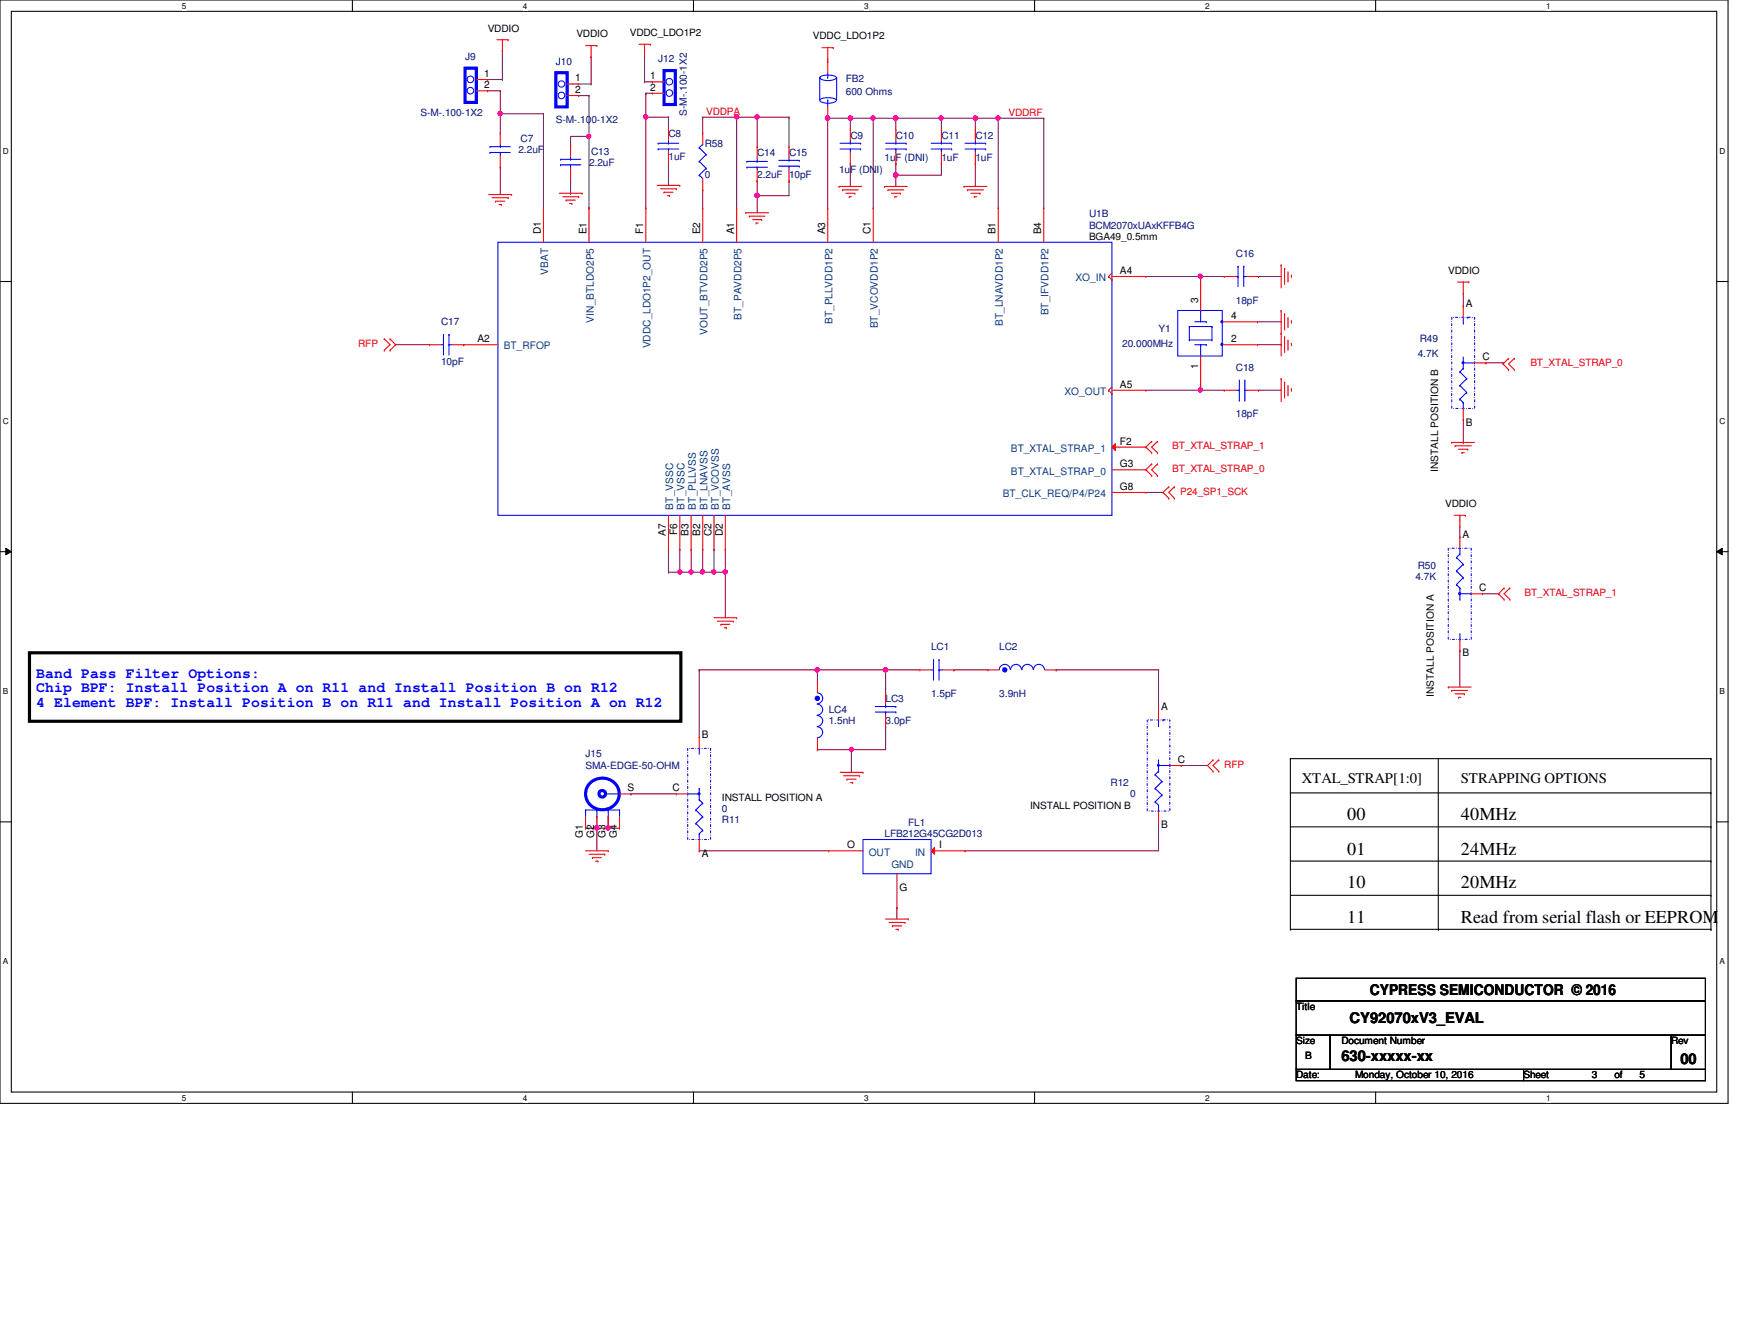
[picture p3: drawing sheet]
<svg xmlns="http://www.w3.org/2000/svg" width="279mm" height="216mm" viewBox="0 0 279 216" stroke-linecap="round" stroke-linejoin="round" font-family="sans-serif">
<path d="M0 0h278v177.4h-278zM1.8 1.8h274.3v173.8h-274.3z" fill="none" stroke="#000" stroke-width=".17"/>
<g fill="#fff">
<path d="M29.3 .2h.7v1.5h-.7z"/>
<path d="M29.3 175.8h.7v1.4h-.7z"/>
</g>
<path d="M56.7 0v1.8M56.7 175.6v1.8" fill="none" stroke="#000" stroke-width=".17"/>
<g fill="#fff">
<path d="M84.1 .2h.7v1.5h-.7z"/>
<path d="M84.1 175.8h.7v1.4h-.7z"/>
</g>
<path d="M111.5 0v1.8M111.5 175.6v1.8" fill="none" stroke="#000" stroke-width=".17"/>
<g fill="#fff">
<path d="M139 .2h.7v1.5h-.7z"/>
<path d="M139 175.8h.7v1.4h-.7z"/>
</g>
<path d="M166.4 0v1.8M166.4 175.6v1.8" fill="none" stroke="#000" stroke-width=".17"/>
<g fill="#fff">
<path d="M193.8 .2h.8v1.5h-.8z"/>
<path d="M193.8 175.8h.8v1.4h-.8z"/>
</g>
<path d="M221.3 0v1.8M221.3 175.6v1.8" fill="none" stroke="#000" stroke-width=".17"/>
<g fill="#fff">
<path d="M248.7 .2h.7v1.5h-.7z"/>
<path d="M248.7 175.8h.7v1.4h-.7z"/>
<path d="M.5 23.5h.9v1.5h-.9z"/>
<path d="M276.6 23.5h.9v1.5h-.9z"/>
<path d="M.5 67h.9v1.5h-.9z"/>
<path d="M276.6 67h.9v1.5h-.9z"/>
</g>
<path d="M0 45.3h1.8M276.1 45.3h1.9" fill="none" stroke="#000" stroke-width=".17"/>
<g fill="#fff">
<path d="M.5 110.4h.8v1.5h-.8z"/>
<path d="M276.6 110.4h.9v1.5h-.9z"/>
</g>
<path d="M0 88.7h1.8M276.1 88.7h1.9" fill="none" stroke="#000" stroke-width=".17"/>
<path d="M.9 88.1l.9 .6-.9 .5zM276.1 88.7l.9-.6v1.1z" fill="#000"/>
<path d="M.9 88.1l.9 .6-.9 .5zM276.1 88.7l.9-.6v1.1z" fill="none" stroke="#000" stroke-width=".16"/>
<g fill="#fff">
<path d="M.5 153.8h.8v1.5h-.8z"/>
<path d="M276.6 153.8h.8v1.5h-.8z"/>
</g>
<g fill="none" stroke="#000" stroke-width=".17">
<path d="M0 132.1h1.8M207.6 122h.1M207.6 127.5h67.6M207.6 132.9h67.6M207.6 138.4h67.6M207.6 122v27.4M207.6 122h67.6M231.4 122v27.4M275.2 127.5h.1M275.2 132.9h.1M275.2 138.4h.1M275.2 122h.1"/>
<path d="M275.2 122v27.4M276.1 132.1h1.9M207.6 149.4h.1M207.6 143.9h67.6M207.6 149.4h67.6M231.4 149.4h.1M275.2 143.9h.1M275.2 149.4h.1"/>
</g>
<path d="M4.7 104.9h104.8v11.1h-104.8z" fill="none" stroke="#000" stroke-width=".51"/>
<path d="M63.6 55.4h.1M63.6 55.4h5.5M184.3 44.4h8.8M193.1 44.4h.1M202.3 51.7h3.8M202.3 55.4h3.8M202.4 44.4h.1M202.4 44.4h3.7M206.1 51.7h.1M206.1 55.4h.1M202.4 62.7h.1M202.4 62.7h3.7" fill="none" stroke="#800040" stroke-width=".17"/>
<circle cx="193.1" cy="44.4" r=".34" fill="#f0f"/>
<circle cx="193.1" cy="44.4" r=".34" fill="none" stroke="#f0f" stroke-width=".17"/>
<path d="M184.3 62.7h8.8M193.1 62.7h.1" fill="none" stroke="#800040" stroke-width=".17"/>
<circle cx="193.1" cy="62.7" r=".34" fill="#f0f"/>
<circle cx="193.1" cy="62.7" r=".34" fill="none" stroke="#f0f" stroke-width=".17"/>
<path d="M109.3 92h.1M109.3 92h3.7M111.2 92h.1M114.9 88.3h.1M114.9 88.3v3.7M116.7 92h.1M116.7 92v7.3" fill="none" stroke="#800040" stroke-width=".17"/>
<circle cx="114.8" cy="91.9" r=".34" fill="#f0f"/>
<circle cx="114.8" cy="91.9" r=".34" fill="none" stroke="#f0f" stroke-width=".17"/>
<path d="M113 88.3h.1M113 88.3v3.7M114.9 92h.1M114.9 92h1.8" fill="none" stroke="#800040" stroke-width=".17"/>
<circle cx="113" cy="91.9" r=".34" fill="#f0f"/>
<circle cx="113" cy="91.9" r=".34" fill="none" stroke="#f0f" stroke-width=".17"/>
<path d="M111.2 88.3h.1M111.2 88.3v3.7M113 92h.1M113 92h1.9" fill="none" stroke="#800040" stroke-width=".17"/>
<circle cx="111.2" cy="91.9" r=".34" fill="#f0f"/>
<circle cx="111.2" cy="91.9" r=".34" fill="none" stroke="#f0f" stroke-width=".17"/>
<path d="M109.3 88.3h.1M109.3 88.3v3.7" fill="none" stroke="#800040" stroke-width=".17"/>
<circle cx="109.3" cy="91.9" r=".34" fill="#f0f"/>
<circle cx="109.3" cy="91.9" r=".34" fill="none" stroke="#f0f" stroke-width=".17"/>
<path d="M116.7 88.3h.1M116.7 88.3v3.7" fill="none" stroke="#800040" stroke-width=".17"/>
<circle cx="116.7" cy="91.9" r=".36" fill="#f0f"/>
<circle cx="116.7" cy="91.9" r=".36" fill="none" stroke="#f0f" stroke-width=".17"/>
<path d="M80.5 18.3h.1M80.5 18.3v3.1M87.4 18.3h.1M87.4 18.3v15.1M80.5 26.9h.1M80.5 26.9v4.4M107.5 88.3h.1M107.5 92h.1M107.5 88.3v3.7M107.5 92h1.8" fill="none" stroke="#800040" stroke-width=".17"/>
<circle cx="80.4" cy="18.2" r=".34" fill="#f0f"/>
<circle cx="80.4" cy="18.2" r=".34" fill="none" stroke="#f0f" stroke-width=".17"/>
<path d="M80.5 18.3h6.9M87.4 18.3h.1M94.7 15.4v6.5M118.5 18.8h.1M118.5 18.8v14.6M94.7 21.9h.1" fill="none" stroke="#800040" stroke-width=".17"/>
<circle cx="118.5" cy="18.8" r=".34" fill="#f0f"/>
<circle cx="118.5" cy="18.8" r=".34" fill="none" stroke="#f0f" stroke-width=".17"/>
<path d="M121.8 18.8h.1M121.8 18.8v4.8" fill="none" stroke="#800040" stroke-width=".17"/>
<circle cx="121.8" cy="18.8" r=".36" fill="#f0f"/>
<circle cx="121.8" cy="18.8" r=".36" fill="none" stroke="#f0f" stroke-width=".17"/>
<path d="M118.5 18.8h.1M118.5 18.8h8.4M121.8 18.8h.1M126.9 18.8h.1M126.9 18.8v4.8M121.8 29.1h.1M121.8 29.1v2.4" fill="none" stroke="#800040" stroke-width=".17"/>
<circle cx="121.8" cy="31.4" r=".36" fill="#f0f"/>
<circle cx="121.8" cy="31.4" r=".36" fill="none" stroke="#f0f" stroke-width=".17"/>
<path d="M103.9 18.8h.1M103.9 18.8v14.6M107.5 18.8h.1M107.5 18.8v1.9M121.8 31.5h.1M121.8 31.5v2.7M126.9 29.1h.1M126.9 29.1v2.4h-5.1" fill="none" stroke="#800040" stroke-width=".17"/>
<circle cx="103.8" cy="18.8" r=".34" fill="#f0f"/>
<circle cx="103.8" cy="18.8" r=".34" fill="none" stroke="#f0f" stroke-width=".17"/>
<path d="M151.4 19h.1M151.4 19v1.8M107.5 26.2h.1M107.5 26.2v3.6M144.1 28.2h.1M144.1 28.2h7.3" fill="none" stroke="#800040" stroke-width=".17"/>
<circle cx="144.1" cy="28.1" r=".37" fill="#f0f"/>
<circle cx="144.1" cy="28.1" r=".37" fill="none" stroke="#f0f" stroke-width=".17"/>
<path d="M140.5 19h.1M140.5 19v14.4M140.5 19h3.6" fill="none" stroke="#800040" stroke-width=".17"/>
<circle cx="144.1" cy="19" r=".37" fill="#f0f"/>
<circle cx="144.1" cy="19" r=".37" fill="none" stroke="#f0f" stroke-width=".17"/>
<circle cx="140.4" cy="19" r=".35" fill="#f0f"/>
<circle cx="140.4" cy="19" r=".35" fill="none" stroke="#f0f" stroke-width=".17"/>
<path d="M160.6 19h.1M160.6 19v14.4" fill="none" stroke="#800040" stroke-width=".17"/>
<circle cx="160.5" cy="19" r=".35" fill="#f0f"/>
<circle cx="160.5" cy="19" r=".35" fill="none" stroke="#f0f" stroke-width=".17"/>
<g fill="none" stroke="#800040" stroke-width=".17">
<path d="M136.8 19h.1M136.8 19h3.7M144.1 19h.1M144.1 19h23.8M151.4 19h.1M156.9 19h.1M160.6 19h.1M167.9 19h.1M167.9 19v14.4M136.8 26.3h.1M136.8 26.3v3.7M144.1 26.3h.1"/>
<path d="M144.1 28.2h.1M144.1 26.3v3.7M151.4 26.3h.1M151.4 26.3v1.9M156.9 26.3h.1M156.9 26.3v3.7"/>
</g>
<circle cx="156.9" cy="19" r=".35" fill="#f0f"/>
<circle cx="156.9" cy="19" r=".35" fill="none" stroke="#f0f" stroke-width=".17"/>
<circle cx="151.4" cy="19" r=".35" fill="#f0f"/>
<circle cx="151.4" cy="19" r=".35" fill="none" stroke="#f0f" stroke-width=".17"/>
<path d="M133.1 19h.1M133.1 19v14.4M144.1 19h.1M144.1 19v1.8M156.9 19h.1M156.9 19v1.8" fill="none" stroke="#800040" stroke-width=".17"/>
<circle cx="133.1" cy="19" r=".35" fill="#f0f"/>
<circle cx="133.1" cy="19" r=".35" fill="none" stroke="#f0f" stroke-width=".17"/>
<path d="M136.8 19h.1M136.8 19v1.8" fill="none" stroke="#800040" stroke-width=".17"/>
<circle cx="136.8" cy="19" r=".35" fill="#f0f"/>
<circle cx="136.8" cy="19" r=".35" fill="none" stroke="#f0f" stroke-width=".17"/>
<g fill="none" stroke="#800040" stroke-width=".17">
<path d="M132.9 19h.1M132.9 19h3.9M133.1 19h.1M112.5 107.7h.1M112.5 107.7v10.8M186.4 107.7h.1M186.4 107.7v6.2M136.9 120.5h.1M136.9 120.5h5.6M186.4 132.2h.1M186.4 132.2v4.6M190 123.1h.1"/>
<path d="M190 123.1h4.2M144.3 145.9h.1M144.3 145.9v1.8"/>
</g>
<circle cx="136.9" cy="120.5" r=".34" fill="#f0f"/>
<circle cx="136.9" cy="120.5" r=".34" fill="none" stroke="#f0f" stroke-width=".17"/>
<path d="M131.5 107.7h.1M131.5 107.7h11M142.5 116.8h.1M142.5 116.8v3.7M136.9 120.5h.1M136.9 120.5v3.7" fill="none" stroke="#800040" stroke-width=".17"/>
<circle cx="142.4" cy="107.7" r=".36" fill="#f0f"/>
<circle cx="142.4" cy="107.7" r=".36" fill="none" stroke="#f0f" stroke-width=".17"/>
<circle cx="131.5" cy="107.7" r=".36" fill="#f0f"/>
<circle cx="131.5" cy="107.7" r=".36" fill="none" stroke="#f0f" stroke-width=".17"/>
<g fill="none" stroke="#800040" stroke-width=".17">
<path d="M112.5 107.7h.1M112.5 107.7h19M142.5 107.7h.1M142.5 107.7h5.5M142.5 107.7v3.7M153.4 107.7h.1M153.4 107.7h5.5M169.9 107.7h.1M169.9 107.7h16.5M94.2 133.1h.1M94.2 133.1h1.8M96 133.1h.1"/>
<path d="M96 133.1v3.7M97.8 133.1h.1M97.8 133.1h1.9M112.5 136.8h.1M112.5 136.8h20.8M155.2 136.8h.1M155.2 136.8h31.2"/>
</g>
<circle cx="96" cy="133.1" r=".34" fill="#f0f"/>
<circle cx="96" cy="133.1" r=".34" fill="none" stroke="#f0f" stroke-width=".17"/>
<path d="M96 133.1h.1M97.8 131.3h.1M97.8 131.3v1.8h-1.8" fill="none" stroke="#800040" stroke-width=".17"/>
<circle cx="97.8" cy="133.1" r=".36" fill="#f0f"/>
<circle cx="97.8" cy="133.1" r=".36" fill="none" stroke="#f0f" stroke-width=".17"/>
<g fill="none" stroke="#800040" stroke-width=".17">
<path d="M78.4 14.6h2.1M78.4 12.8h2.4M80.5 14.6h.1M80.5 18.3h.1M80.5 14.6v3.7M80.8 12.8h.1M80.8 8.2h.1M80.8 8.2v4.6M93.1 15.4h1.6M93.1 13.5h2M94.7 15.4h.1M95.1 13.5h.1"/>
<path d="M95.1 9.1h.1M95.1 9.1v4.4M103.7 13.2h.1M103.7 8.9v4.3M103.7 13.2h1.2M103.9 15h.1M103.9 15v3.8h3.6M103.9 15h1M104.9 13.2h.1M107.5 18.8h.1M113 18.8h5.5M118.5 18.8h.1"/>
<path d="M133.1 9.9h.1M133.1 9.5v.4M91.8 21.9h.1M91.8 21.9v1.5M91.8 21.9h2.9M94.7 21.9h.1M94.7 33.4h.1M94.7 21.9v11.5M131.5 107.7h.1M131.5 107.7v1.8M96 131.3h.1M96 131.3v1.8"/>
<path d="M101.5 127.6h.1M101.5 127.6h7.3M131.5 120.5h.1M131.5 120.5h5.4"/>
</g>
<circle cx="94.7" cy="21.9" r=".34" fill="#f0f"/>
<circle cx="94.7" cy="21.9" r=".34" fill="none" stroke="#f0f" stroke-width=".17"/>
<g fill="none" stroke="#800040" stroke-width=".17">
<path d="M113 18.8h.1M113 18.8v2.6M91.8 31.1h.1M91.8 28.9v2.2M113 30.5h.1M113 30.5v2.9M193.1 44.4h.1M193.1 44.4h3.8M235.4 49.2h.1M235.4 47.2v2M239 58.3h.1M239 58.3h2.8"/>
<path d="M241.8 58.3h.1M241.8 58.3v.2M184.3 79.2h2.8M187.1 79.2h.1M193.1 62.7h.1M193.1 62.7h3.8M235.4 71.1h.1M235.4 67.5v3.6M234.8 86.3h.1M234.8 84.7v1.6M238.5 95.5h2.5M241 95.5h.1"/>
<path d="M234.8 104.6h.1M234.8 104.6v5.8"/>
</g>
<g fill="none" stroke="#f00" stroke-width=".17">
<path d="M79.9 6.4h1.8M80.8 8.2h.1M80.8 6.4v1.8M81.7 6.4h.1M94.2 7.3h1.8M95.1 9.1h.1M95.1 7.3v1.8M96 7.3h.1M102.8 7.1h1.8M103.7 8.9h.1M103.7 7.1v1.8M104.6 7.1h.1"/>
<path d="M132.2 7.7h1.8M133.1 9.5h.1M133.1 7.7v1.8M134 7.7h.1M78.6 31.3h3.7M79.2 31.8h2.5M79.7 32.3h.1M79.7 32.3h1.5M80.3 32.9h.3M80.5 21.4h.1M80.5 26.9h.1M80.5 21.4v1.8"/>
<path d="M80.5 25.1v1.8M80.6 32.9h.1M81.7 31.8h.1M82.3 31.3h.1M90 31.1h3.6M90.5 31.6h2.6M91.1 32.2h.1M91.1 32.2h1.4M91.6 32.7h.4M92 32.7h.1M93.1 31.6h.1M93.6 31.1h.1"/>
<path d="M105.7 29.8h3.6M106.3 30.4h2.5M106.8 30.9h.1M106.8 30.9h1.4M107.4 31.5h.3M107.7 31.5h.1M108.8 30.4h.1M109.3 29.8h.1M120 34.2h.1M120 34.2h3.6M120.5 34.8h.1M120.5 34.8h2.6"/>
<path d="M121.1 35.3h1.4M121.6 35.9h.1M121.6 35.9h.4M122.5 35.3h.1M135 30h.1M135 30h3.6M135.5 30.5h.1M135.5 30.5h2.5M136.1 31.1h1.4M136.6 31.6h.1M136.6 31.6h.3M137.5 31.1h.1"/>
<path d="M142.3 30h.1M142.3 30h3.6M142.8 30.5h.1M142.8 30.5h2.6M143.4 31.1h1.4M143.9 31.6h.1M143.9 31.6h.4M144.8 31.1h.1M155.1 30h.1M155.1 30h3.6M155.6 30.5h.1M155.6 30.5h2.6"/>
<path d="M156.2 31.1h1.4M156.7 31.6h.1M156.7 31.6h.4M157.6 31.1h.1M61.8 56.3h.1M61.8 54.5h.1M61.8 54.5l.9 .9-.9 .9M62.7 54.5h.1M62.7 56.3h.1M62.7 54.5l.9 .9-.9 .9M196.9 44.4h.1M196.9 44.4h1.9"/>
<path d="M200.6 44.4h1.8M202.4 44.4h.1M206.1 42.6h.1M206.1 49.9h.1M206.1 53.6h.1M206.1 42.6v3.7M206.1 49.9v7.3M206.6 43.1h.1M206.6 50.5h.1M206.6 54.1h.1M206.6 43.1v2.6M206.6 50.5v2.5"/>
<path d="M206.6 54.1v2.6M207.2 45.2h.1M207.2 52.5h.1M207.2 56.1h.1M207.2 43.7v1.5M207.2 51v1.5M207.2 54.7v1.4M207.7 44.2h.1M207.7 51.6h.1M207.7 55.2h.1M207.7 44.2v.4M207.7 51.6v.3"/>
<path d="M207.7 55.2v.4M234.4 45.3h1.9M235.4 47.2h.1M235.4 45.3v1.9M236.3 45.3h.1M242.7 57.6h.1M242.7 59.4h.1M242.7 57.6l-.9 .9 .9 .9M243.6 59.4h.1M243.6 57.6h.1M243.6 57.6l-.9 .9 .9 .9M185.3 71h.1"/>
<path d="M185.3 72.8h.1M185.3 74.6h.1M185.3 76.5h.1M185.3 71l-1 .9 1 .9M185.3 74.6l-1 .9 1 1M186.2 72.8h.1M186.2 71h.1M186.2 76.5h.1M186.2 74.6h.1M186.2 71l-.9 .9 .9 .9M186.2 74.6l-.9 .9 .9 1M188 78.3h.1"/>
<path d="M188 78.3l-.9 .9 .9 .9M188.9 78.3h.1M188.9 78.3l-.9 .9 .9 .9M206.1 60.9h.1M206.1 60.9v3.7M206.6 61.4h.1M206.6 61.4v2.6M207.2 63.5h.1M207.2 62v1.5M207.7 62.5h.1M207.7 62.5v.4M233.5 71.1h.1"/>
<path d="M233.5 71.1h3.7M234.1 71.7h.1M234.1 71.7h2.5M234.6 72.2h1.5M235.2 72.8h.1M235.2 72.8h.3M236.1 72.2h.1M114.9 99.3h3.6M115.4 99.9h2.5M117.9 99.9h.1M118.5 99.3h.1M188 80.1h.1"/>
<path d="M188.9 80.1h.1M233.9 82.8h1.8M234.8 84.7h.1M234.8 82.8v1.9M235.7 82.8h.1M241.9 94.5h.1M241.9 96.4h.1M241.9 94.5l-.9 1 .9 .9M242.9 96.4h.1M242.9 94.5h.1M242.9 94.5l-1 1 1 .9M116 100.4h.1"/>
<path d="M116 100.4h1.4M116.5 100.9h.3M116.8 100.9h.1M233 110.4h.1M233 110.4h3.6M233.5 111h.1M233.5 111h2.6M234.1 111.5h1.4M234.6 112.1h.1M234.6 112.1h.4M235.5 111.5h.1M94.2 136.8h3.6"/>
<path d="M94.7 137.3h2.6M95.3 137.9h.1M95.3 137.9h1.4M95.8 138.4h.4M96.2 138.4h.1M97.3 137.3h.1M97.8 136.8h.1M135.1 124.2h3.7M135.7 124.7h2.6M136.2 125.3h.1M136.2 125.3h1.5M136.8 125.8h.4"/>
<path d="M137.2 125.8h.1M138.3 124.7h.1M138.8 124.2h.1M195.1 122.2h.1M195.1 124h.1M195.1 122.2l-.9 .9 .9 .9M196 124h.1M196 122.2h.1M196 122.2l-.9 .9 .9 .9M142.5 147.7h3.6M143 148.3h2.6M143.6 148.8h.1"/>
<path d="M143.6 148.8h1.4M144.1 149.4h.4M144.5 149.4h.1M145.6 148.3h.1M146.1 147.7h.1"/>
</g>
<path d="M208.5 157.3h65.8v3.6h-65.8zM208.5 160.9h65.8v5.5h-65.8zM208.5 166.4h5.5v5.5h-5.5zM208.5 171.9h36.6v1.8h-36.6zM214 166.4h54.8v5.5h-54.8zM245.1 171.9h29.2v1.8h-29.2zM268.8 166.4h5.5v5.5h-5.5z" fill="none" stroke="#000" stroke-width=".17"/>
<g fill="none" stroke="#00f" stroke-width=".17">
<path d="M78.8 24.5h.1M78.8 23.6h.1M78.8 24.5h3.3M78.8 23.6h3.3M80.5 23.6h.1M80.5 24.5h.1M80.5 23.2v.4M80.5 24.5v.6M198.8 44.4h.3M199.1 44.4h.1M199.1 42.8h.1M199.1 42.8v3.3"/>
<path d="M200.1 42.8h.1M200.1 44.4h.1M200.1 44.4h.5M200.1 42.8v3.3M186.4 116.7h.1M186.4 115.7v1M187.1 115.7h.1M185.8 124.5h.1M185.8 126.7h.1M185.8 128.9h.1M185.8 124.5l1.1 1.1M185.8 126.7l1.1 1.1"/>
<path d="M185.8 128.9l.6 .6M186.4 129.5h.1M186.4 124h.1M186.4 130.4h.1M186.4 124l-.6 .5M186.4 122.2v1.8M186.4 129.5v.9M186.4 123.1h1.8M186.9 125.6h.1M186.9 127.8h.1M186.9 125.6l-1.1 1.1M186.9 127.8l-1.1 1.1"/>
<path d="M188.2 123.1h.1"/>
</g>
<path d="M186.2 122.9h.2v.2h-.2z" fill-rule="evenodd" fill="#00f"/>
<g fill="none" stroke="#00f" stroke-width=".17">
<path d="M71 55.4h.3M71.3 55.4h.1M71.3 53.8h.1M71.3 53.8v3.3M72.2 53.8h.1M72.2 55.4h.1M72.2 55.4h.6M72.2 53.8v3.3M140.8 114.5h3.3M140.8 113.6h3.3M142.5 113.6h.1M142.5 114.5h.1"/>
<path d="M142.5 113.2v.4M142.5 114.5v.5M144.1 114.5h.1M144.1 113.6h.1M160.7 107.7a.89 .89 0 0 1 .9-.9 .89 .89 0 0 1 .9 .9M162.6 107.7a.89 .89 0 0 1 .8-.9 .89 .89 0 0 1 .9 .9M164.4 107.7a.91 .91 0 0 1 .9-.9 .91 .91 0 0 1 .9 .9M166.2 107.7a.89 .89 0 0 1 .9-.9 .89 .89 0 0 1 .9 .9M186.2 122.9h.2v.2h-.2z"/>
</g>
<path d="M184.5 115.7h3.7v14.7h-3.7z" fill="none" stroke="#00f" stroke-width=".17" stroke-dasharray=".3 .3 0 .3"/>
<g fill="none" stroke="#f00" stroke-width=".17">
<path d="M69.1 55.4h.1M69.1 55.4h1.9M72.8 55.4h1.8M74.6 55.4h.1M142.5 111.4h.1M142.5 116.8h.1M142.5 111.4v1.8M142.5 115v1.8M186.4 113.9h.1M186.4 113.9v1.8M186.4 132.2h.1M186.4 130.4v1.8"/>
<path d="M188.2 123.1h1.8M190 123.1h.1"/>
</g>
<circle cx="161.6" cy="107.7" r=".34" fill="#00f"/>
<g fill="none" stroke="#00f" stroke-width=".17">
<path d="M135.1 24h3.3M135.1 23h3.3M136.8 23h.1M136.8 24h.1M136.8 22.6v.4M136.8 24v.5M138.4 24h.1M138.4 23h.1M110.6 127.6h.1M110.6 127.6h1.9M111.9 132.4h.1M111.9 130.2h.1"/>
<path d="M111.9 132.4l1.1 1.1M111.9 130.2l1.1 1.1M112.5 128.6h.1M112.5 126.7h.1M112.5 120.3h.1M112.5 134h.1M112.5 128.6l.5 .5M112.5 120.3v.9M112.5 126.7v1.9M112.5 134v1M113 131.3h.1M113 133.5h.1"/>
<path d="M113 129.1h.1M113 131.3l-1.1 1.1M113 133.5l-.5 .5M113 129.1l-1.1 1.1"/>
<circle cx="161.6" cy="107.7" r=".34"/>
</g>
<path d="M136.8 20.8h.1M136.8 26.3h.1M136.8 20.8v1.8M136.8 24.5v1.8M158.9 107.7h.1M158.9 107.7h1.8M168.1 107.7h1.8M169.9 107.7h.1" fill="none" stroke="#f00" stroke-width=".17"/>
<path d="M110.6 120.3h3.7v14.7h-3.7z" fill="none" stroke="#00f" stroke-width=".17" stroke-dasharray=".3 .3 0 .3"/>
<path d="M112.3 127.5h.3v.2h-.3z" fill-rule="evenodd" fill="#00f"/>
<g fill="none" stroke="#00f" stroke-width=".17">
<path d="M80.1 38.9h98.8v43.9h-98.8zM149.8 24h3.3M149.8 23h3.3M151.4 23h.1M151.4 24h.1M151.4 22.6v.4M151.4 24v.5M153.1 24h.1M153.1 23h.1M149.8 107.7h.4M150.2 107.7h.1M150.2 106h.1"/>
<path d="M150.2 106v3.3M151 106h.1M151 107.7h.1M151 107.7h.6M151 106v3.3M112.3 127.5h.3v.2h-.3z"/>
</g>
<g fill="none" stroke="#f00" stroke-width=".17">
<path d="M118.5 33.4h.1M118.5 33.4v5.5M133.1 33.4h.1M133.1 33.4v5.5M140.5 33.4h.1M140.5 33.4v5.5M151.4 20.8h.1M151.4 26.3h.1M151.4 20.8v1.8M151.4 24.5v1.8M160.6 33.4h.1M160.6 33.4v5.5"/>
<path d="M167.9 33.4h.1M167.9 33.4v5.5M74.6 55.4h.1M74.6 55.4h5.5M112.5 118.5h.1M112.5 118.5v1.8M148 107.7h.1M148 107.7h1.8M151.6 107.7h1.8M153.4 107.7h.1M108.8 127.6h.1M108.8 127.6h1.8"/>
<path d="M112.5 136.8h.1M112.5 135v1.8"/>
</g>
<path d="M178.9 71.9l.5-.6v1.1z" fill="#f00"/>
<g fill="none" stroke="#f00" stroke-width=".17">
<path d="M87.4 33.4h.1M87.4 33.4v5.5M94.7 33.4h.1M94.7 33.4v5.5M103.9 33.4h.1M103.9 33.4v5.5M113 33.4h.1M113 30.5h.1M113 21.4h.1M113 21.4v1.8M113 28.7v1.8M113 33.4v5.5"/>
<path d="M121.8 29.1h.1M121.8 23.6h.1M121.8 23.6v1.8M121.8 27.2v1.9M178.3 44.4h.1M178.3 44.4l.6 .6M178.9 45h.1M178.9 43.9l-.6 .5M178.9 44.4h5.4M184.3 44.4h.1M178.3 62.7h.1M178.3 62.7l.6 .6"/>
<path d="M178.9 71.9l.5-.6v1.1zM178.9 63.3h.1M178.9 71.9h5.4M178.9 62.2l-.6 .5M178.9 62.7h5.4M178.9 79.2h5.4M178.9 75.5h5.4M184.3 71.9h.1M184.3 62.7h.1M184.3 79.2h.1M184.3 75.5h.1M107.5 88.3h.1"/>
<path d="M107.5 82.8v5.5M109.3 88.3h.1M109.3 82.8v5.5M111.2 88.3h.1M111.2 82.8v5.5M113 88.3h.1M113 82.8v5.5M114.9 88.3h.1M114.9 82.8v5.5M116.7 88.3h.1M116.7 82.8v5.5M94.2 133.1h.1"/>
<path d="M94.2 131.3v1.8M96 133.1h.1M96 131.3v1.8M97.8 133.1h.1M97.8 131.3v1.8M99.7 133.1h.1M99.7 127.6h1.8M99.7 131.3v1.8M101.5 127.6h.1"/>
</g>
<g fill="none" stroke="#00f" stroke-width=".51">
<path d="M94.8 126a2.71 2.71 0 0 1 3.2-.7 2.71 2.71 0 0 1 1.5 2.9 2.71 2.71 0 0 1-3.2 1.9 2.71 2.71 0 0 1-2-3.1z"/>
<circle cx="96.9" cy="127.6" r=".54"/>
</g>
<g fill="none" stroke="#00f" stroke-width=".17">
<path d="M112.5 28.2h.1M112.5 26h.1M112.5 23.7h.1M112.5 28.2l.5 .5M112.5 26l1.1 1.1M112.5 23.7l1.1 1.1M113 23.2h.1M113 23.2l-.5 .5M113.6 27.1h.1M113.6 24.8h.1M113.6 27.1l-1.1 1.1M113.6 24.8l-1.1 1.2"/>
<path d="M120.1 26h.1M120.1 26.9h.1M120.1 26h3.3M120.1 26.9h3.3M121.8 26.9h.1M121.8 26h.1M121.8 25.4v.6M121.8 26.9v.3M94.2 130.2h.1M94.2 130.2h5.5M94.2 130.2v1.1M96 130.2h.1"/>
<path d="M96 130.2v1.1M97.5 127.6h2.2M97.8 130.2h.1M97.8 130.2v1.1M99.7 127.6h.1M99.7 130.2h.1M99.7 130.2v1.1M138.8 135h11v5.5h-11z"/>
</g>
<path d="M149.8 136.8l.5-.6v1.1z" fill="#f00"/>
<g fill="none" stroke="#f00" stroke-width=".17">
<path d="M104.9 13.2h.1M104.9 15h.1M104.9 13.2h1.9M104.9 15h1.9M133.1 19h.1M133.1 9.9h.1M133.1 9.9v1.8M133.1 17.2v1.8M196.9 62.7h.1M196.9 62.7h1.9M200.6 62.7h1.8M202.4 62.7h.1"/>
<path d="M133.3 136.8h.1M133.3 136.8h5.5M149.8 136.8l.5-.6v1.1zM149.8 136.8h5.4M155.2 136.8h.1M144.3 145.9h.1M144.3 140.5v5.4"/>
</g>
<g fill="none" stroke="#00f" stroke-width=".17">
<path d="M131.9 12.4h.1M131.9 12.4v3.7M132 16a3.1 3.1 0 0 1 2.4 0l.1 .1a2.23 2.23 0 0 1-2.5 .2l-.1-.2zM132 12.3a3.1 3.1 0 0 1 2.4 0l.1 .2a2.23 2.23 0 0 1-2.5 .2l-.1-.2zM133.1 16.1h.1M133.1 12.4h.1M133.1 11.7v.7M133.1 16.1v1.1M134.6 12.4h.1M134.6 12.4v3.7M234.8 59.8h.1M234.8 59.8l1.1 1.1"/>
<path d="M235.4 59.2h.1M235.4 51.9h.1M235.4 59.2l-.6 .6M235.4 51v.9M235.4 57.4v1.8M235.4 58.3h1.8M236.1 51h.1M236.1 51h.2M237.2 58.3h.1M198.8 62.7h.5M199.3 64.3h.1M199.3 62.7h.1"/>
<path d="M199.3 61.1v3.2M200.2 62.7h.1M200.2 64.3h.1M200.2 62.7h.4M200.2 61.1v3.2M234.8 62h.1M234.8 64.2h.1M234.8 62l1.1 1.1M234.8 64.2l.6 .5M235.4 64.7h.1M235.4 65.7h.1M235.4 64.7v1"/>
<path d="M235.9 60.9h.1M235.9 63.1h.1M235.9 60.9l-1.1 1.1M235.9 63.1l-1.1 1.1"/>
<circle cx="107.7" cy="15" r=".54"/>
<circle cx="107.7" cy="13.1" r=".54"/>
</g>
<path d="M106.8 11.3h1.8v5.5h-1.8z" fill="none" stroke="#00f" stroke-width=".51"/>
<path d="M235.2 58.2h.2v.2h-.2z" fill-rule="evenodd" fill="#00f"/>
<g fill="none" stroke="#00f" stroke-width=".17">
<path d="M105.9 23h.1M105.9 24h.1M105.9 23h3.3M105.9 24h3.3M107.5 24h.1M107.5 23h.1M107.5 22.5v.5M107.5 24v.3M235.2 58.2h.2v.2h-.2zM131.4 111.4a.89 .89 0 0 1 .9 .9 .89 .89 0 0 1-.9 .9M131.4 113.2a.89 .89 0 0 1 .9 .9 .89 .89 0 0 1-.9 .9M131.4 115a.89 .89 0 0 1 .9 .9 .89 .89 0 0 1-.9 .9"/>
<path d="M131.4 116.8a.89 .89 0 0 1 .9 .9 .89 .89 0 0 1-.9 .9"/>
</g>
<path d="M233.5 51h3.7v14.7h-3.7z" fill="none" stroke="#00f" stroke-width=".17" stroke-dasharray=".3 .3 0 .3"/>
<path d="M107.5 26.2h.1M107.5 20.7h.1M107.5 20.7v1.8M107.5 24.3v1.9M235.4 49.2h.1M235.4 49.2v1.8M237.2 58.3h1.8M239 58.3h.1M235.4 67.5h.1M235.4 65.7v1.8" fill="none" stroke="#f00" stroke-width=".17"/>
<circle cx="131.5" cy="112.3" r=".36" fill="#00f"/>
<g fill="none" stroke="#00f" stroke-width=".17">
<path d="M234.3 91.8h.1M234.3 89.6h.1M234.3 94h.1M234.3 89.6l1.1 1.1M234.3 94l.5 .5M234.3 91.8l1.1 1.1M234.8 94.5h.1M234.8 96.4h.1M234.8 89.1h.1M234.8 89.1l-.5 .5M234.8 88.1v1M234.8 94.5v1.9"/>
<path d="M234.8 95.5h1.8M235.4 90.7h.1M235.4 92.9h.1M235.4 90.7l-1.1 1.1M235.4 92.9l-1.1 1.1M236.6 95.5h.1M234.8 102.8h.1M234.8 101.9v.9"/>
<circle cx="131.5" cy="112.3" r=".36"/>
</g>
<path d="M131.5 109.5h.1M131.5 109.5v1.9M131.5 118.7v1.8M131.5 120.5h.1" fill="none" stroke="#f00" stroke-width=".17"/>
<path d="M233 88.1h3.6v14.7h-3.6z" fill="none" stroke="#00f" stroke-width=".17" stroke-dasharray=".3 .3 0 .3"/>
<path d="M234.6 95.3h.3v.2h-.3z" fill-rule="evenodd" fill="#00f"/>
<g fill="none" stroke="#00f" stroke-width=".17">
<path d="M142.5 24h3.3M142.5 23h3.3M144.1 23h.1M144.1 24h.1M144.1 22.6v.4M144.1 24v.5M145.8 24h.1M145.8 23h.1M155.2 24h3.3M155.2 23h3.3M156.9 23h.1M156.9 24h.1"/>
<path d="M156.9 22.6v.4M156.9 24v.5M158.5 24h.1M158.5 23h.1M189.4 49.9h7.2v7.3h-7.2zM191.3 52.5h.1M191.3 54.7h.1M191.3 54.7h3.6M191.3 52.5h3.6M191.3 52.5v2.2M192.2 55.4h1.8M192.2 51.7h1.8"/>
<path d="M193.1 55.4h.1M193.1 49.9h.1M193.1 49.9v1.8M193.1 55.4v1.8M194 55.4h.1M194 51.7h.1M194.9 54.7h.1M194.9 52.5h.1M194.9 52.5v2.2M234.6 95.3h.3v.2h-.3z"/>
<circle cx="90.3" cy="15.3" r=".54"/>
<circle cx="90.3" cy="13.5" r=".52"/>
</g>
<g fill="none" stroke="#f00" stroke-width=".17">
<path d="M91.2 13.5h1.9M91.2 15.4h1.9M93.1 13.5h.1M93.1 15.4h.1M144.1 20.8h.1M144.1 26.3h.1M144.1 20.8v1.8M144.1 24.5v1.8M156.9 20.8h.1M156.9 26.3h.1M156.9 20.8v1.8M156.9 24.5v1.8"/>
<path d="M234.8 86.3h.1M234.8 86.3v1.8M236.6 95.5h1.9M238.5 95.5h.1M234.8 104.6h.1M234.8 102.8v1.8"/>
</g>
<path d="M89.4 11.7h1.8v5.5h-1.8z" fill="none" stroke="#00f" stroke-width=".51"/>
<path d="M196.4 55.2h.3v.3h-.3z" fill-rule="evenodd" fill="#00f"/>
<path d="M196.4 55.2h.3v.3h-.3z" fill="none" stroke="#00f" stroke-width=".17"/>
<path d="M196.4 51.6h.3v.2h-.3z" fill-rule="evenodd" fill="#00f"/>
<g fill="none" stroke="#00f" stroke-width=".17">
<path d="M90.2 26.5h.1M90.2 25.6h.1M90.2 26.5h3.2M90.2 25.6h3.2M91.8 25.6h.1M91.8 26.5h.1M91.8 25.2v.4M91.8 26.5v.6M125.3 26.7h3.3M125.3 25.8h3.3M126.9 25.8h.1M126.9 26.7h.1"/>
<path d="M126.9 25.4v.4M126.9 26.7v.5M128.6 26.7h.1M128.6 25.8h.1M196.4 51.6h.3v.2h-.3z"/>
<circle cx="75.7" cy="12.8" r=".54"/>
<circle cx="75.7" cy="14.6" r=".54"/>
</g>
<g fill="none" stroke="#f00" stroke-width=".17">
<path d="M76.6 12.8h1.8M76.6 14.6h1.8M78.4 12.8h.1M78.4 14.6h.1M91.8 23.4h.1M91.8 28.9h.1M91.8 23.4v1.8M91.8 27.1v1.8M126.9 23.6h.1M126.9 29.1h.1M126.9 23.6v1.8M126.9 27.2v1.9"/>
<path d="M193.1 44.4h.1M193.1 44.4v5.5M193.1 57.2v5.5M196.8 55.4h5.5M196.8 51.7h5.5M202.3 55.4h.1M202.3 51.7h.1M193.1 62.7h.1"/>
</g>
<path d="M74.8 11h1.8v5.5h-1.8z" fill="none" stroke="#00f" stroke-width=".51"/>
<circle cx="193.1" cy="44.4" r=".34" fill="#f0f"/>
<circle cx="193.1" cy="44.4" r=".34" fill="none" stroke="#f0f" stroke-width=".17"/>
<circle cx="193.1" cy="62.7" r=".34" fill="#f0f"/>
<circle cx="193.1" cy="62.7" r=".34" fill="none" stroke="#f0f" stroke-width=".17"/>
<circle cx="114.8" cy="91.9" r=".34" fill="#f0f"/>
<circle cx="114.8" cy="91.9" r=".34" fill="none" stroke="#f0f" stroke-width=".17"/>
<circle cx="113" cy="91.9" r=".34" fill="#f0f"/>
<circle cx="113" cy="91.9" r=".34" fill="none" stroke="#f0f" stroke-width=".17"/>
<circle cx="111.2" cy="91.9" r=".34" fill="#f0f"/>
<circle cx="111.2" cy="91.9" r=".34" fill="none" stroke="#f0f" stroke-width=".17"/>
<circle cx="109.3" cy="91.9" r=".34" fill="#f0f"/>
<circle cx="109.3" cy="91.9" r=".34" fill="none" stroke="#f0f" stroke-width=".17"/>
<circle cx="116.7" cy="91.9" r=".36" fill="#f0f"/>
<circle cx="116.7" cy="91.9" r=".36" fill="none" stroke="#f0f" stroke-width=".17"/>
<circle cx="80.4" cy="18.2" r=".34" fill="#f0f"/>
<circle cx="80.4" cy="18.2" r=".34" fill="none" stroke="#f0f" stroke-width=".17"/>
<circle cx="118.5" cy="18.8" r=".34" fill="#f0f"/>
<circle cx="118.5" cy="18.8" r=".34" fill="none" stroke="#f0f" stroke-width=".17"/>
<circle cx="121.8" cy="18.8" r=".36" fill="#f0f"/>
<circle cx="121.8" cy="18.8" r=".36" fill="none" stroke="#f0f" stroke-width=".17"/>
<circle cx="121.8" cy="31.4" r=".36" fill="#f0f"/>
<circle cx="121.8" cy="31.4" r=".36" fill="none" stroke="#f0f" stroke-width=".17"/>
<circle cx="103.8" cy="18.8" r=".34" fill="#f0f"/>
<circle cx="103.8" cy="18.8" r=".34" fill="none" stroke="#f0f" stroke-width=".17"/>
<circle cx="144.1" cy="28.1" r=".37" fill="#f0f"/>
<circle cx="144.1" cy="28.1" r=".37" fill="none" stroke="#f0f" stroke-width=".17"/>
<circle cx="144.1" cy="19" r=".37" fill="#f0f"/>
<circle cx="144.1" cy="19" r=".37" fill="none" stroke="#f0f" stroke-width=".17"/>
<circle cx="140.4" cy="19" r=".35" fill="#f0f"/>
<circle cx="140.4" cy="19" r=".35" fill="none" stroke="#f0f" stroke-width=".17"/>
<circle cx="160.5" cy="19" r=".35" fill="#f0f"/>
<circle cx="160.5" cy="19" r=".35" fill="none" stroke="#f0f" stroke-width=".17"/>
<circle cx="156.9" cy="19" r=".35" fill="#f0f"/>
<circle cx="156.9" cy="19" r=".35" fill="none" stroke="#f0f" stroke-width=".17"/>
<circle cx="151.4" cy="19" r=".35" fill="#f0f"/>
<circle cx="151.4" cy="19" r=".35" fill="none" stroke="#f0f" stroke-width=".17"/>
<circle cx="133.1" cy="19" r=".35" fill="#f0f"/>
<circle cx="133.1" cy="19" r=".35" fill="none" stroke="#f0f" stroke-width=".17"/>
<circle cx="136.8" cy="19" r=".35" fill="#f0f"/>
<circle cx="136.8" cy="19" r=".35" fill="none" stroke="#f0f" stroke-width=".17"/>
<circle cx="136.9" cy="120.5" r=".34" fill="#f0f"/>
<circle cx="136.9" cy="120.5" r=".34" fill="none" stroke="#f0f" stroke-width=".17"/>
<circle cx="142.4" cy="107.7" r=".36" fill="#f0f"/>
<circle cx="142.4" cy="107.7" r=".36" fill="none" stroke="#f0f" stroke-width=".17"/>
<circle cx="131.5" cy="107.7" r=".36" fill="#f0f"/>
<circle cx="131.5" cy="107.7" r=".36" fill="none" stroke="#f0f" stroke-width=".17"/>
<circle cx="96" cy="133.1" r=".34" fill="#f0f"/>
<circle cx="96" cy="133.1" r=".34" fill="none" stroke="#f0f" stroke-width=".17"/>
<circle cx="97.8" cy="133.1" r=".36" fill="#f0f"/>
<circle cx="97.8" cy="133.1" r=".36" fill="none" stroke="#f0f" stroke-width=".17"/>
<circle cx="94.7" cy="21.9" r=".34" fill="#f0f"/>
<circle cx="94.7" cy="21.9" r=".34" fill="none" stroke="#f0f" stroke-width=".17"/>
<g font-size="2.9">
<text x="216.7" y="131.9">00</text>
<text x="235" y="131.9">40MHz</text>
<text x="216.7" y="137.4">01</text>
<text x="235" y="137.4">24MHz</text>
<text x="216.7" y="142.8">10</text>
<text x="235" y="142.8">20MHz</text>
<text x="216.7" y="148.3">11</text>
<text x="235" y="148.3">Read from serial flash or EEPROM</text>
</g>
<g font-size="2.4" fill="#00f">
<text x="5.8" y="108.9">Band Pass Filter Options:</text>
<text x="5.8" y="111.3">Chip BPF: Install Position A on R11 and Install Position B on R12</text>
<text x="5.8" y="113.7">4 Element BPF: Install Position B on R11 and Install Position A on R12</text>
</g>
<g font-size="2.4">
<text x="209.4" y="125.9">XTAL_STRAP[1:0]</text>
<text x="235" y="125.9">STRAPPING OPTIONS</text>
<text x="220.3" y="160">CYPRESS SEMICONDUCTOR © 2016</text>
<text x="217.1" y="164.4">CY92070xV3_EVAL</text>
<text x="215.8" y="170.6">630-xxxxx-xx</text>
<text x="270.3" y="171">00</text>
</g>
<g font-size="1.7">
<text x="77.9" y="12.4">1</text>
<text x="77.9" y="14.2">2</text>
<text x="92.5" y="13.1">1</text>
<text x="92.5" y="14.9">2</text>
<text x="104.6" y="12.7">1</text>
<text x="104.6" y="14.6">2</text>
<text x="87" y="37.7" transform="rotate(-90 87 37.7)">D1</text>
<text x="94.3" y="37.7" transform="rotate(-90 94.3 37.7)">E1</text>
<text x="103.5" y="37.7" transform="rotate(-90 103.5 37.7)">F1</text>
<text x="112.6" y="37.7" transform="rotate(-90 112.6 37.7)">E2</text>
<text x="118.1" y="37.7" transform="rotate(-90 118.1 37.7)">A1</text>
<text x="132.7" y="37.7" transform="rotate(-90 132.7 37.7)">A3</text>
<text x="140" y="37.7" transform="rotate(-90 140 37.7)">C1</text>
<text x="160.1" y="37.7" transform="rotate(-90 160.1 37.7)">B1</text>
<text x="167.5" y="37.7" transform="rotate(-90 167.5 37.7)">B4</text>
<text x="180.1" y="44">A4</text>
<text x="192.7" y="48.6" transform="rotate(-90 192.7 48.6)">3</text>
<text x="198" y="51.3">4</text>
<text x="235.8" y="49.4">A</text>
<text x="76.8" y="55">A2</text>
<text x="192.7" y="59.4" transform="rotate(-90 192.7 59.4)">1</text>
<text x="198" y="55">2</text>
<text x="238.5" y="57.9">C</text>
<text x="180.1" y="62.3">A5</text>
<text x="180.1" y="71.5">F2</text>
<text x="235.8" y="68.4">B</text>
<text x="180.1" y="75.1">G3</text>
<text x="180.1" y="78.7">G8</text>
<text x="107.1" y="86.1" transform="rotate(-90 107.1 86.1)">A7</text>
<text x="108.9" y="86" transform="rotate(-90 108.9 86)">F6</text>
<text x="110.7" y="86.1" transform="rotate(-90 110.7 86.1)">B3</text>
<text x="112.6" y="86.1" transform="rotate(-90 112.6 86.1)">B2</text>
<text x="114.4" y="86.2" transform="rotate(-90 114.4 86.2)">C2</text>
<text x="116.2" y="86.2" transform="rotate(-90 116.2 86.2)">D2</text>
<text x="235.2" y="86.5">A</text>
<text x="237.9" y="95">C</text>
<text x="235.2" y="105.5">B</text>
<text x="112.9" y="118.7">B</text>
<text x="186.8" y="114.1">A</text>
<text x="189.4" y="122.6">C</text>
<text x="100.9" y="127.2">S</text>
<text x="108.2" y="127.2">C</text>
<text x="93.8" y="134.7" transform="rotate(-90 93.8 134.7)">G1</text>
<text x="95.6" y="134.7" transform="rotate(-90 95.6 134.7)">G2</text>
<text x="97.4" y="134.7" transform="rotate(-90 97.4 134.7)">G3</text>
<text x="99.2" y="134.7" transform="rotate(-90 99.2 134.7)">G4</text>
<text x="112.9" y="137.7">A</text>
<text x="136.3" y="136.4">O</text>
<text x="151" y="136.4">I</text>
<text x="186.8" y="133.1">B</text>
<text x="144.7" y="143.2">G</text>
</g>
<g font-size="1.7" fill="#004080">
<text x="88.2" y="44.2" transform="rotate(-90 88.2 44.2)">VBAT</text>
<text x="173" y="45.2">XO_IN</text>
<text x="95.5" y="51.9" transform="rotate(-90 95.5 51.9)">VIN_BTLDO2P5</text>
<text x="113.8" y="53.8" transform="rotate(-90 113.8 53.8)">VOUT_BTVDD2P5</text>
<text x="119.3" y="51.4" transform="rotate(-90 119.3 51.4)">BT_PAVDD2P5</text>
<text x="133.9" y="52.1" transform="rotate(-90 133.9 52.1)">BT_PLLVDD1P2</text>
<text x="141.2" y="52.8" transform="rotate(-90 141.2 52.8)">BT_VCOVDD1P2</text>
<text x="161.3" y="52.4" transform="rotate(-90 161.3 52.4)">BT_LNAVDD1P2</text>
<text x="168.7" y="50.7" transform="rotate(-90 168.7 50.7)">BT_IFVDD1P2</text>
<text x="81" y="56.2">BT_RFOP</text>
<text x="104.6" y="56" transform="rotate(-90 104.6 56)">VDDC_LDO1P2_OUT</text>
<text x="171.2" y="63.5">XO_OUT</text>
<text x="162.6" y="72.6">BT_XTAL_STRAP_1</text>
<text x="162.6" y="76.3">BT_XTAL_STRAP_0</text>
<text x="108.3" y="81.9" transform="rotate(-90 108.3 81.9)">BT_VSSC</text>
<text x="110.1" y="81.9" transform="rotate(-90 110.1 81.9)">BT_VSSC</text>
<text x="111.9" y="81.9" transform="rotate(-90 111.9 81.9)">BT_PLLVSS</text>
<text x="113.8" y="81.9" transform="rotate(-90 113.8 81.9)">BT_LNAVSS</text>
<text x="115.6" y="81.9" transform="rotate(-90 115.6 81.9)">BT_VCOVSS</text>
<text x="117.4" y="81.9" transform="rotate(-90 117.4 81.9)">BT_AVSS</text>
<text x="161.3" y="79.9">BT_CLK_REQ/P4/P24</text>
<text x="139.7" y="137.5">OUT</text>
<text x="147.2" y="137.5">IN</text>
<text x="143.4" y="139.5">GND</text>
</g>
<g font-size="1.6">
<text x="78.4" y="5.1">VDDIO</text>
<text x="101.3" y="5.8">VDDC_LDO1P2</text>
<text x="92.7" y="6">VDDIO</text>
<text x="130.8" y="6.3">VDDC_LDO1P2</text>
<text x="175.2" y="38.6">BGA49_0.5mm</text>
<text x="233" y="44">VDDIO</text>
<text x="231.4" y="75.9" transform="rotate(-90 231.4 75.9)">INSTALL POSITION B</text>
<text x="232.5" y="81.5">VDDIO</text>
<text x="230.6" y="112.1" transform="rotate(-90 230.6 112.1)">INSTALL POSITION A</text>
<text x="116.1" y="128.7">INSTALL POSITION A</text>
<text x="165.7" y="130">INSTALL POSITION B</text>
<text x="208.5" y="162.3">Title</text>
<text x="208.5" y="167.9">Size</text>
<text x="215.8" y="167.9">Document Number</text>
<text x="268.8" y="167.9">Rev</text>
<text x="208.5" y="173.4">Date:</text>
<text x="209.9" y="170.2">B</text>
<text x="218" y="173.4">Monday, October 10, 2016</text>
<text x="245.1" y="173.4">Sheet</text>
<text x="256" y="173.4">3</text>
<text x="259.7" y="173.4">of</text>
<text x="263.7" y="173.4">5</text>
</g>
<g font-size="1.6" fill="#000080">
<text x="74.8" y="9.7">J9</text>
<text x="89.4" y="10.4">J10</text>
<text x="105.9" y="10">J12</text>
<text x="136.1" y="13.1">FB2</text>
<text x="136.1" y="15.3">600 Ohms</text>
<text x="67.6" y="18.6">S-M-.100-1X2</text>
<text x="83.7" y="22.8">C7</text>
<text x="89.4" y="19.7">S-M-.100-1X2</text>
<text x="107.5" y="22.1">C8</text>
<text x="110.5" y="18.6" transform="rotate(-90 110.5 18.6)">S-M-.100-1X2</text>
<text x="113.4" y="23.6">R58</text>
<text x="136.8" y="22.3">C9</text>
<text x="144.1" y="22.3">C10</text>
<text x="151.4" y="22.3">C11</text>
<text x="156.9" y="22.3">C12</text>
<text x="83.4" y="24.6">2.2uF</text>
<text x="94.7" y="26.7">2.2uF</text>
<text x="95.1" y="24.8">C13</text>
<text x="107.5" y="25.7">1uF</text>
<text x="113.4" y="28.7">0</text>
<text x="121.8" y="25">C14</text>
<text x="121.8" y="28.7">2.2uF 10pF</text>
<text x="126.9" y="25">C15</text>
<text x="135" y="27.8">1uF (DNI)</text>
<text x="142.3" y="26">1uF (DNI)</text>
<text x="151.4" y="26">1uF</text>
<text x="156.9" y="26">1uF</text>
<text x="175.2" y="34.9">U1B</text>
<text x="175.2" y="36.7">BCM2070xUAxKFFB4G</text>
<text x="198.8" y="41.3">C16</text>
<text x="71" y="52.3">C17</text>
<text x="186.4" y="53.4">Y1</text>
<text x="198.8" y="48.8">18pF</text>
<text x="71" y="58.7">10pF</text>
<text x="180.5" y="55.8">20.000MHz</text>
<text x="198.8" y="59.6">C18</text>
<text x="228" y="57.4">4.7K</text>
<text x="228.4" y="55">R49</text>
<text x="198.8" y="67.1">18pF</text>
<text x="227.7" y="93.2">4.7K</text>
<text x="228" y="91.4">R50</text>
<text x="149.8" y="104.6">LC1</text>
<text x="160.7" y="104.6">LC2</text>
<text x="142.5" y="112.8">LC3</text>
<text x="149.8" y="112.1">1.5pF</text>
<text x="160.7" y="112.1">3.9nH</text>
<text x="133.3" y="114.6">LC4</text>
<text x="133.3" y="116.5">1.5nH</text>
<text x="142.5" y="116.5">3.0pF</text>
<text x="94.2" y="121.8">J15</text>
<text x="94.2" y="123.6">SMA-EDGE-50-OHM</text>
<text x="116.1" y="130.6">0</text>
<text x="178.6" y="126.3">R12</text>
<text x="181.8" y="128.2">0</text>
<text x="116.1" y="132.4">R11</text>
<text x="142.3" y="134.6">LFB212G45CG2D013</text>
<text x="146.1" y="132.8">FL1</text>
</g>
<g font-size="1.6" fill="#f00">
<text x="113.6" y="18.5">VDDPA</text>
<text x="162.2" y="18.6">VDDRF</text>
<text x="57.6" y="55.8">RFP</text>
<text x="246.2" y="58.8">BT_XTAL_STRAP_0</text>
<text x="188.6" y="72.2">BT_XTAL_STRAP_1</text>
<text x="188.6" y="75.9">BT_XTAL_STRAP_0</text>
<text x="189.8" y="79.5">P24_SP1_SCK</text>
<text x="245.2" y="95.8">BT_XTAL_STRAP_1</text>
<text x="196.9" y="123.4">RFP</text>
</g>
<g font-size="1.3">
<text x="29.3" y="1.4">5</text>
<text x="84.1" y="1.4">4</text>
<text x="139" y="1.4">3</text>
<text x="193.8" y="1.4">2</text>
<text x="248.7" y="1.4">1</text>
<text x=".5" y="24.7">D</text>
<text x="276.6" y="24.7">D</text>
<text x=".5" y="68.2">C</text>
<text x="276.6" y="68.2">C</text>
<text x=".5" y="111.6">B</text>
<text x="276.6" y="111.6">B</text>
<text x=".5" y="155">A</text>
<text x="276.6" y="155">A</text>
<text x="29.3" y="177">5</text>
<text x="84.1" y="177">4</text>
<text x="139" y="177">3</text>
<text x="193.8" y="177">2</text>
<text x="248.7" y="177">1</text>
</g>
</svg>
